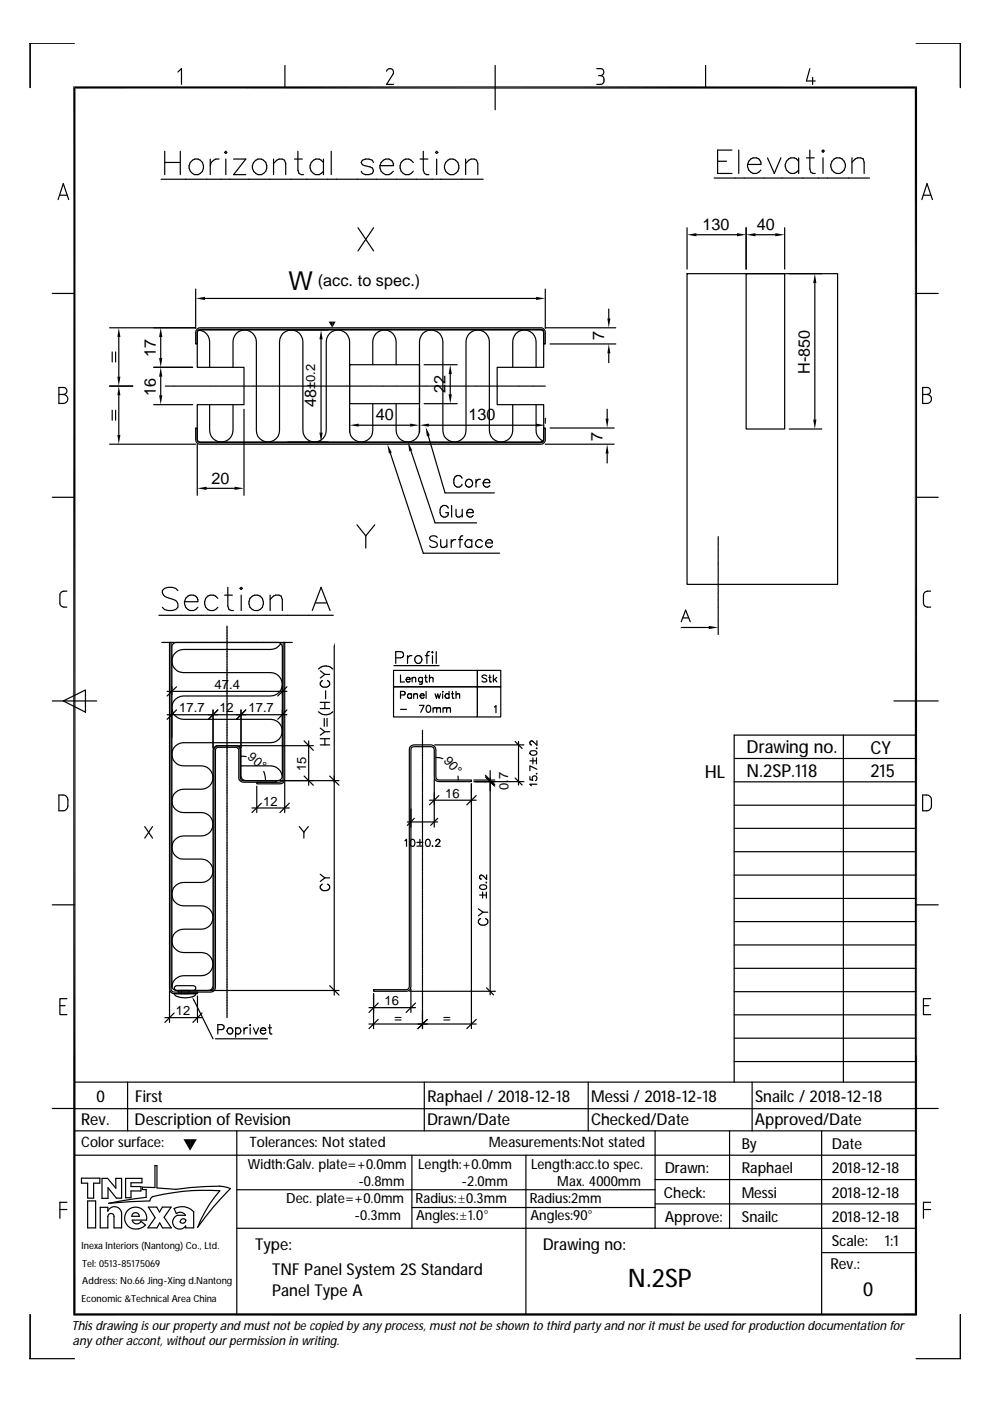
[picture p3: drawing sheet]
<svg xmlns="http://www.w3.org/2000/svg" width="210mm" height="297mm" viewBox="0 0 210 297" stroke-linecap="round" stroke-linejoin="round" font-family="sans-serif">
<g fill="none" stroke="#000" stroke-width=".25">
<path d="M6.3 9.2l.1 9.4v-9.4h9.4M37.7 15.3l.8-.8v3.4M60.4 13.9v4.7M82 15.1a.77 .77 0 0 1 1-.5 .77 .77 0 0 1 .4 1.1l-1.4 2.2h1.4M105 13.9v9.4M126.5 14.5h.8a.74 .74 0 0 1 .7 .8 .74 .74 0 0 1-.7 .7M126.9 16h.4M127.3 16a.95 .95 0 0 1 .8 1 .95 .95 0 0 1-.8 .9h-.8M149.6 13.9v4.7M171.7 14.5l-.7 2.7h1.8M172.3 16.4v1.5M194.2 9.2h9.4v9.4l.1-9.4"/>
<path d="M34.2 38h68.2M34.9 32.1v4.9M34.9 34.4h3.3M38.2 32.1v4.9M40.8 34a1.65 1.65 0 0 1 2.3 .8 1.65 1.65 0 0 1-1.1 2.2 1.67 1.67 0 0 1-1.8-1 1.67 1.67 0 0 1 .6-2zM44.6 33.7v3.3M46.4 33.7a1.64 1.64 0 0 0-1.8 1.4M47.9 32.1l.2 .2-.2 .2-.3-.2zM47.9 33.7v3.3M49.5 33.7h2.6l-2.6 3.3h2.6M53.8 34.4a1.59 1.59 0 0 1 2.2-.3 1.59 1.59 0 0 1 .3 2.2 1.59 1.59 0 0 1-2.2 .4 1.59 1.59 0 0 1-.3-2.3zM58 34.7l.7-.7 .5-.3h.7l.4 .3 .3 .7v2.3"/>
<path d="M58 33.7v3.3M62.4 33.7h1.7M63.2 32.1v4l.2 .7 .5 .2h.4M68.6 34.4a1.61 1.61 0 0 0-2.5-.1 1.61 1.61 0 0 0 .4 2.5 1.42 1.42 0 0 0 2.1-.5M68.6 33.7v3.3M70.2 32.1v4.9M79.2 34.4l-.2-.4-.8-.3h-.7l-.7 .3-.2 .4 .2 .5 2.2 .7 .2 .5-.2 .7-.8 .2h-.7l-.7-.2-.2-.5M80.6 35.1a1.57 1.57 0 0 0 .9 1.8 1.57 1.57 0 0 0 1.9-.6M81.3 34a1.3 1.3 0 0 1 1.4-.2 1.3 1.3 0 0 1 .7 1.3h-2.8l.2-.7zM87.6 34.4a1.59 1.59 0 0 0-2.2-.3 1.59 1.59 0 0 0-.4 2.2 1.47 1.47 0 0 0 2.6 0M89.1 33.7h1.6M89.7 32.1v4l.3 .7 .5 .2h.4"/>
<path d="M92.6 32.1l.2 .2-.2 .2-.3-.2zM92.6 33.7v3.3M94.5 34.4a1.59 1.59 0 0 1 2.2-.3 1.59 1.59 0 0 1 .4 2.2 1.59 1.59 0 0 1-2.3 .4 1.59 1.59 0 0 1-.3-2.3zM98.7 33.7v3.3M98.7 34.7l1.2-1h.7l.4 .3 .3 .7v2.3M151.4 37.7h33M152.1 34.2h2M155.2 31.8h-3.1v5h3.1M156.6 31.8v5M158.5 34.9a1.57 1.57 0 0 0 .9 1.7 1.57 1.57 0 0 0 1.9-.5M159.2 33.7a1.3 1.3 0 0 1 1.5-.1 1.3 1.3 0 0 1 .6 1.3h-2.8l.2-.7zM162.7 33.5l1.5 3.3 1.4-3.3"/>
<path d="M169.3 34.2a1.62 1.62 0 0 0-2.5-.2 1.62 1.62 0 0 0 .4 2.5 1.42 1.42 0 0 0 2.1-.4M169.3 33.5v3.3M171 33.5h1.6M171.7 31.8v4l.2 .7 .5 .3h.4M174.3 32l.2-.2 .3 .2-.3 .3zM174.5 33.5v3.3M176.9 33.7a1.65 1.65 0 0 1 2.3 1.2 1.65 1.65 0 0 1-1.9 1.9 1.75 1.75 0 0 1-.4-3.1zM180.6 34.4l.8-.7 .4-.2h.7l.5 .2 .2 .7v2.4M180.6 33.5v3.3M12.3 42.3l1.1-3.4 1.2 3.4M12.7 41.4h1.5M75.9 48.3l3.3 4.9"/>
<path d="M79.2 48.3l-3.3 4.9M145.7 58h31.9v65.9h-31.9zM145.7 48.3v8.8M147.7 49.8h8.6M158.2 58h8.2v33h-8.2zM158.2 48.3v8.8M160.2 49.8h4.2M166.4 48.3v8.8M167.3 58h6.9M195.5 42.3l1.1-3.4 1.1 3.4M195.7 41.4h1.7M11.1 62.2h4.7"/>
<path d="M23.2 69.5h18.3M23.8 74.6v2.1M24.5 74.6v2.1M25.2 71.4v8.5M32.6 77.9h8.3M34.1 71.4v4.5M34.1 79.9v3.9M41.5 61.3v8.3M41.8 69.8l.3-.3h.4h72.1a1.01 1.01 0 0 1 1 1v2.4h-.3v-2.4a.59 .59 0 0 0-.7-.7h-72.1a.65 .65 0 0 0-.7 .7v2.4h-.3v-2.4zM41.9 70.2l.4-.2h72.5l.4 .2 .1 .3v7.4h-9.9v7.9h9.9l-.1 7.7-.4 .2h-72.5l-.2-.1-.3-.4v-7.4h9.9v-7.9h-9.9zM42.2 70a2.47 2.47 0 0 1 2.2 2.5v5.4M43.5 63.3h70.2"/>
<path d="M49.4 77.9v-5.4a2.48 2.48 0 0 1 2.5-2.5 2.48 2.48 0 0 1 2.5 2.5v18.7a2.46 2.46 0 0 0 2.4 2.5 2.46 2.46 0 0 0 2.5-2.5v-18.7a2.48 2.48 0 0 1 2.4-2.5 2.48 2.48 0 0 1 2.5 2.5v18.7a2.48 2.48 0 0 0 2.5 2.5 2.48 2.48 0 0 0 2.5-2.5v-18.7a2.48 2.48 0 0 1 2.4-2.5 2.48 2.48 0 0 1 2.5 2.5v18.7a2.46 2.46 0 0 0 2.5 2.5 2.46 2.46 0 0 0 2.4-2.5v-5.6M61 70h8.6M68.1 72v19.7M74.1 77.3h14.8v8.3h-14.8zM79 77.3v-4.8a2.48 2.48 0 0 1 2.5-2.5 2.48 2.48 0 0 1 2.5 2.5v4.8M89.9 77.3h7M95.5 79.3v4.3M108.7 77.9v-5.4a2.48 2.48 0 0 1 2.5-2.5 2.48 2.48 0 0 1 2.5 2.5v5.4M115.6 61.3v8.3M115.6 69.5h15M116.6 72.9h14M129.1 65.5v2"/>
<path d="M129.1 74.9v2M172.8 60v29M194.2 62.2h4.7M12.5 82.2h.9a.74 .74 0 0 1 .8 .7 .74 .74 0 0 1-.8 .7 .95 .95 0 0 1 1 1 .95 .95 0 0 1-1 .9h-.9zM12.5 83.6h.9M23.2 81.9h5M23.2 94.2h18.3M23.8 87v2.1M24.5 87v2.1M25.2 83.8v8.4M32.6 85.8h8.3M35.1 81.9h.5"/>
<path d="M35.7 81.9h.2M36 81.9h.6M36.7 81.9h.2M37 81.9h.6M37.7 81.9h.1M38 81.9h.6M38.7 81.9h.1M38.9 81.9h.7M39.7 81.9h.1M40 81.9h.6M40.7 81.9h.1M40.9 81.9h.6"/>
<path d="M41.5 90.7h.3v2.5a.65 .65 0 0 0 .7 .6h72.1a.59 .59 0 0 0 .7-.6v-2.5h.3v2.5a.94 .94 0 0 1-1 1h-72.1a.94 .94 0 0 1-1-1zM41.7 81.9h.1M41.8 94.2v10.8M41.9 81.9h.6M42.7 81.9h.1M42.9 81.9h.6M43.6 81.9h.2M43.9 81.9h.6M44.4 85.8v5.4a2.48 2.48 0 0 0 2.5 2.5 2.48 2.48 0 0 0 2.5-2.5v-5.4M44.6 81.9h.1M44.9 81.9h.6M45.6 81.9h.2"/>
<path d="M45.9 81.9h.6M46.6 81.9h.1M46.9 81.9h.6M47.6 81.9h.1M47.8 81.9h.7M48.6 81.9h.1M48.9 81.9h.5M49.6 81.9h.1M49.8 81.9h.7M50.6 81.9h.1M50.8 81.9h.6M51.6 81.9h.1"/>
<path d="M51.7 86.8v18.2M51.8 81.9h.6M52.5 81.9h.2M52.8 81.9h.6M53.6 81.9h.1M53.8 81.9h.6M54.5 81.9h.2M54.8 81.9h.6M55.5 81.9h.1M55.8 81.9h.6M56.5 81.9h.1M56.8 81.9h.6"/>
<path d="M57.5 81.9h.1M57.7 81.9h.6M58.5 81.9h.1M58.7 81.9h.7M59.5 81.9h.1M59.7 81.9h.6M60.5 81.9h.1M60.7 81.9h.6M61 93.7h8.6M61.4 81.9h.2M61.7 81.9h.6M62.4 81.9h.2"/>
<path d="M62.7 81.9h.6M63.4 81.9h.1M63.7 81.9h.6M64.4 81.9h.1M64.6 81.9h.7M65.4 81.9h.1M65.7 81.9h.6M66.4 81.9h.1M66.6 81.9h.7M67.4 81.9h.1M67.6 81.9h.6M68.4 81.9h.1"/>
<path d="M68.6 81.9h.6M69.3 81.9h.2M69.6 81.9h.6M70.4 81.9h.1M70.6 81.9h.6M71.3 81.9h.2M71.6 81.9h.6M72.3 81.9h.1M72.6 81.9h.6M73.3 81.9h.1M73.5 81.9h.7M74.1 86.6v5"/>
<path d="M74.3 81.9h.1M74.5 81.9h.6M75.3 81.9h.1M75.5 81.9h.7M76.1 90.2h10.9M76.3 81.9h.1M76.5 81.9h.6M77.3 81.9h.1M77.5 81.9h.6M78.2 81.9h.2M78.5 81.9h.6M79.2 81.9h.2"/>
<path d="M79.5 81.9h.6M80.2 81.9h.1M80.5 81.9h.6M81.2 81.9h.1M81.4 81.9h.7M82.2 81.9h.1M82.5 81.9h.6M82.8 96.1l6.9 21.2h16.2M83.2 81.9h.1M83.4 81.9h.7M84 85.6v5.6a2.48 2.48 0 0 0 2.5 2.5 2.48 2.48 0 0 0 2.4-2.5v-18.7a2.48 2.48 0 0 1 2.5-2.5 2.48 2.48 0 0 1 2.5 2.5v18.7a2.46 2.46 0 0 0 2.5 2.5 2.46 2.46 0 0 0 2.4-2.5v-18.7a2.48 2.48 0 0 1 2.5-2.5 2.48 2.48 0 0 1 2.5 2.5v18.7a2.48 2.48 0 0 0 2.4 2.5 2.48 2.48 0 0 0 2.5-2.5v-5.4M84.2 81.9h.1"/>
<path d="M84.4 81.9h.6M85.2 81.9h.1M85.4 81.9h.6M86.1 81.9h.2M86.4 81.9h.6M87.1 95.6l5.1 15.3h8.8M87.2 81.9h.1M87.4 81.9h.6M88.1 81.9h.2M88.4 81.9h.6M88.9 86.6v5M89.1 81.9h.1"/>
<path d="M89.4 81.9h.6M89.9 85.6h7M90.1 81.9h.2M90.3 81.9h.7M90.8 92.4l3.6 12.1h10.4M90.9 90.2h22.8M91.1 81.9h.1M91.4 81.9h.5M92.1 81.9h.1M92.3 81.9h.7M93.1 81.9h.1M93.3 81.9h.6"/>
<path d="M94.1 81.9h.1M94.3 81.9h.6M95 81.9h.2M95.3 81.9h.6M96.1 81.9h.1M96.3 81.9h.6M97 81.9h.2M97.3 81.9h.6M98 81.9h.1M98.3 81.9h.6M99 81.9h.1M99.3 81.9h.6"/>
<path d="M100 81.9h.1M100.2 81.9h.7M101 81.9h.1M101.2 81.9h.7M102 81.9h.1M102.2 81.9h.6M103 81.9h.1M103.2 81.9h.6M104 81.9h.1M104.2 81.9h.6M104.9 81.9h.2M105.2 81.9h.6"/>
<path d="M105.9 81.9h.1M106.2 81.9h.6M106.9 81.9h.1M107.1 81.9h.7M107.9 81.9h.1M108.2 81.9h.6M108.9 81.9h.1M109.1 81.9h.7M109.9 81.9h.1M110.1 81.9h.6M110.9 81.9h.1M111.1 81.9h.6"/>
<path d="M111.8 81.9h.2M112.1 81.9h.6M112.9 81.9h.1M113.1 81.9h.6M113.7 85.8v5.4a2.37 2.37 0 0 0 1.5 2.3M113.8 81.9h.2M114.1 81.9h.6M114.8 81.9h.1M115.1 81.9h.5M115.6 88.7v1M115.6 94.2h14.6M116.6 90.7h13.6"/>
<path d="M128.7 86.8v2M128.7 96.2v2M167.3 91h6.9M195.6 82.2h1a.74 .74 0 0 1 .7 .7 .74 .74 0 0 1-.7 .7 .95 .95 0 0 1 .9 1 .95 .95 0 0 1-.9 .9h-1zM195.6 83.6h1M11.1 105.4h4.7M43.8 103.5h5.9M75.7 111.3l1.9 2.3M77.6 113.6v2.6M79.5 111.3l-1.9 2.3M92.7 113.9a.9 .9 0 0 0-.9-.3 .9 .9 0 0 0-.7 .6l.2 .3 .9 .4a.6 .6 0 0 1 .5 .4 .6 .6 0 0 1-.2 .6 1.1 1.1 0 0 1-1.4-.2M93.4 114.4l.2 1.5 .5 .2 .6-.5"/>
<path d="M94.7 114.4v1.7M95 107.8a.84 .84 0 0 0-1.2-.5 1.44 1.44 0 0 0 .2 2.3 .87 .87 0 0 0 1-.6v-.3h-.5M95.7 114.4v1.7M95.8 107.2v2.4M96.6 114.4a.79 .79 0 0 0-.9 .7M96.7 108l.1 1.5 .6 .1 .6-.4M97.2 114.4h.8M98 101.4a.89 .89 0 0 0-1.1-.6 .89 .89 0 0 0-.7 1 1.05 1.05 0 0 0 .2 1.1 1.05 1.05 0 0 0 1.2 .3l.4-.5M98 108v1.6M98.1 113.6l-.4 .1-.2 .4v2M98.9 108.7a.77 .77 0 0 0 .5 .9 .77 .77 0 0 0 .9-.3M99.3 108.1a.64 .64 0 0 1 .7-.1 .64 .64 0 0 1 .3 .7h-1.4z"/>
<path d="M100 114.8a.8 .8 0 0 0-1.1-.1 .8 .8 0 0 0 0 1.2 .8 .8 0 0 0 1.1-.2M100 114.4v1.7M100.9 101.6v1.7M101.9 101.6a.79 .79 0 0 0-1 .7M102.3 114.8a.8 .8 0 0 0-1.2-.1 .8 .8 0 0 0 0 1.2 .8 .8 0 0 0 1.2-.2M102.4 102.3a.77 .77 0 0 0 .5 .9 .77 .77 0 0 0 .9-.3M102.8 101.8a.64 .64 0 0 1 .7-.1 .64 .64 0 0 1 .3 .6h-1.4zM103 115.1a.8 .8 0 0 0 .4 .9 .8 .8 0 0 0 1-.3M103.3 114.5l.2-.1a.68 .68 0 0 1 .9 .7h-1.4zM152.3 113.8v.8M152.3 114.7v.1M152.3 115h.1"/>
<path d="M152.3 115.2v.6M152.3 115.9v.2M152.3 116.2v.1M152.3 116.4v.6M152.3 117.2v.1M152.3 117.4v.1M152.3 117.7v.6M152.3 118.4v.1M152.3 118.6v.2M152.3 118.9v.6M152.3 119.6v.1M152.3 119.9v.1"/>
<path d="M194.2 105.4h4.7M14.2 125.3a1.26 1.26 0 0 0-1.5 .5v2.1a.87 .87 0 0 0 .8 .8h.7M33.7 130.5h37M34.3 136.2h.2M34.5 136.2h.3M34.8 136.2h.9M35.8 136.2h.8M35.9 136.2h.4v73.5a.65 .65 0 0 0 .6 .6h5v.4h-5a1.01 1.01 0 0 1-1-1zM36.7 136.5l.7-.3h21.5a1.01 1.01 0 0 1 1 1v27.3a1.01 1.01 0 0 1-1 1h-6.8a1.01 1.01 0 0 1-1-1v-5.4a.94 .94 0 0 0-1-1h-3.9a1.01 1.01 0 0 0-1 1v49.9a1.01 1.01 0 0 1-1 1h-6.8a.94 .94 0 0 1-1-1v-71.8zM36.7 136.2h.2M37 136.2h.8M37.7 125.2a2.24 2.24 0 0 0-3.3 0 1.31 1.31 0 0 0 .9 1.4l1.5 .5a1.19 1.19 0 0 1 .9 .9 1.19 1.19 0 0 1-.4 1.2 2.39 2.39 0 0 1-2.9-.4"/>
<path d="M37.9 136.2h.9M38.9 136.2h.8M39.1 127.6a1.57 1.57 0 0 0 .9 1.7 1.57 1.57 0 0 0 2-.5M39.8 136.2h.2M39.8 126.4a1.3 1.3 0 0 1 1.5-.1 1.3 1.3 0 0 1 .7 1.3h-2.9l.3-.7zM40.1 136.2h.8M41 136.2h.9M42 136.2h.2M42.2 136.2h.6M42.9 136.2h.2M43.2 136.2h.8M44.1 136.2h.9"/>
<path d="M45 136.2h.3M45.3 136.2h.6M46 136.2h.2M46.2 126.9a1.54 1.54 0 0 0-1.9-.6 1.54 1.54 0 0 0-.9 1.7 1.51 1.51 0 0 0 1.1 1.4 1.51 1.51 0 0 0 1.7-.6M46.3 136.2h.8M47.2 136.2h.8M47.6 126.2h1.7M48.1 132.7v.4M48.1 133.2v2M48.1 135.3v.5M48.1 135.9h.1M48.1 136v.3"/>
<path d="M48.1 136.4v.1M48.1 136.6v.3M48.1 137h.1M48.1 137.1v2.6M48.1 139.8h.1M48.1 139.9v.3M48.1 136.2h.2M48.3 124.5v4l.3 .7 .9 .2M48.4 136.2h.9M49.4 136.2h.8M50.3 136.2h.8M50.9 124.7l.2-.2 .3 .2-.3 .3z"/>
<path d="M51.1 126.2v3.2M51.2 136.2h.2M51.5 136.2h.9M52.5 136.2h.8M53 126.9a1.59 1.59 0 0 1 2.3-.3 1.59 1.59 0 0 1 0 2.4 1.59 1.59 0 0 1-2.3-.2l-.2-.8zM53.4 136.2h.2M53.7 136.2h.5M54.3 136.2h.2M54.6 136.2h.9M55.5 136.2h.9M56.5 136.2h.2M56.8 136.2h.5"/>
<path d="M57.3 127.1l.7-.7 .4-.2h.7l.5 .2 .3 .7v2.3M57.3 126.2v3.2M57.4 136.2h.2M57.7 136.2h.8M58.6 136.2h.9M59.5 136.6a2.4 2.4 0 0 1-2.1 1.1h-18.5a2.46 2.46 0 0 0-2.5 2.5 2.46 2.46 0 0 0 2.5 2.4h18.5a2.48 2.48 0 0 1 2.5 2.5 2.48 2.48 0 0 1-2.5 2.5h-18.5a2.48 2.48 0 0 0-2.5 2.4 2.48 2.48 0 0 0 2.5 2.5h18.5a2.48 2.48 0 0 1 2.5 2.5 2.48 2.48 0 0 1-2.5 2.5h-18.5a2.46 2.46 0 0 0-2.5 2.4 2.46 2.46 0 0 0 2.5 2.5h3.8a2.48 2.48 0 0 1 2.5 2.5 2.48 2.48 0 0 1-2.5 2.4h-3.8a2.48 2.48 0 0 0-2.5 2.5 2.48 2.48 0 0 0 2.5 2.5h3.8a2.48 2.48 0 0 1 2.5 2.5 2.48 2.48 0 0 1-2.5 2.4h-3.8a2.46 2.46 0 0 0-2.5 2.5 2.46 2.46 0 0 0 2.5 2.4h3.8a2.48 2.48 0 0 1 2.5 2.5 2.48 2.48 0 0 1-2.5 2.5h-3.8a2.48 2.48 0 0 0-2.5 2.5 2.48 2.48 0 0 0 2.5 2.5h3.8a2.48 2.48 0 0 1 2.5 2.4 2.48 2.48 0 0 1-2.5 2.5h-3.8a2.48 2.48 0 0 0-2.5 2.5 2.48 2.48 0 0 0 2.5 2.5h3.8a2.46 2.46 0 0 1 2.5 2.4 2.46 2.46 0 0 1-2.5 2.5h-3.8a2.46 2.46 0 0 0-2.5 2.3M59.6 136.2h.2M59.9 136.2h.8M60 136.2h.4v29a.94 .94 0 0 1-1 1h-5v-.4h5a.65 .65 0 0 0 .6-.6zM60.8 136.2h.8M61.7 136.2h.3M66.2 129.4l1.9-4.9 1.9 4.9"/>
<path d="M66.9 127.8h2.4M70.9 137.2v73.8M83.9 139.5h1.1a.67 .67 0 0 0 .6-.5 .67 .67 0 0 0-.3-.7l-1.4-.1v2.5M86.4 139v1.7M87.3 139a.79 .79 0 0 0-.9 .7M90.2 139h.8M91.1 138.2l-.5 .1-.1 .4v2M91.6 138.3l.1-.1 .1 .1-.1 .1zM91.7 139v1.7M92.5 138.2v2.5M144.4 133h5.9M144.4 131.8l1-2.4 .9 2.4"/>
<path d="M144.8 131h1.2M152.3 120.1v.7M152.3 120.9v.1M152.3 121.1v.1M152.3 121.4v.6M152.3 122.1v.1M152.3 122.4v.1M152.3 122.6v.6M152.3 123.3v.2M152.3 123.6v.1M152.3 123.9v.5M152.3 124.6v.1"/>
<path d="M152.3 124.8v.2M152.3 125.1v.6M152.3 125.8v.1M152.3 126.1v.1M152.3 126.3v.6M152.3 127.1v.1M152.3 127.3v.1M152.3 127.5v.7M152.3 128.3v.1M152.3 128.6v.1M152.3 128.8v.6M152.3 129.5v.2"/>
<path d="M152.3 129.8v.1M152.3 130v.6M152.3 130.8v.1M152.3 131v.1M152.3 131.3v.6M152.3 132v.1M152.3 132.2v.2M152.3 132.5v.6M152.3 133.3h.1M152.3 133.5v.1M152.3 133.7v.8M197.3 125.3a1.26 1.26 0 0 0-1.4 .5l-.1 2.1a.87 .87 0 0 0 .8 .8h.7"/>
<path d="M11.1 148.6h9.4M13.4 148.6l4.7-2.3v4.7zM35.4 146.6h25.4M35.4 151.5h25.4M36.4 145.6v1.7M36.4 150.5v5.8M37.4 150.5l-2 2M37.4 145.6l-2 2M45.2 150.5v8.1M45.6 158.4l.7-.3h3.7a1.01 1.01 0 0 1 1 1v5.8a.59 .59 0 0 0 .6 .6h6.9v.3h-6.9a1.01 1.01 0 0 1-1-.9v-6.1l-.6-.4h-3.7a.65 .65 0 0 0-.6 .7v50.3a1.01 1.01 0 0 1-1 .9h-6.9v-.3h6.9l.4-.2 .2-.4v-50.3zM46.2 150.5l-2 2M48.1 140.3v.1"/>
<path d="M48.1 140.4v.4M48.1 140.9h.1M48.1 141v.5M48.1 141.5v2.1M48.1 143.7v.4M48.1 144.2v.1M48.1 144.3v.4M48.1 144.8h.1M48.1 144.9v.3M48.1 145.3v.1M48.1 145.4v2.6M48.1 148.1v.1"/>
<path d="M48.1 148.2v.4M48.1 148.7h.1M48.1 148.8v.3M48.1 149.2v.1M48.1 149.3v.5M48.1 149.9v2M48.1 152v.5M48.1 152.6h.1M48.1 152.7v.3M48.1 153.1h.1M48.1 153.2v.5M48.1 153.8v2"/>
<path d="M48.1 155.9v.5M48.1 156.4v.1M48.1 156.6v.3M48.1 157h.1M48.1 157.1v.4M48.1 157.6h.1M48.1 157.7v2.6M50.6 158.1h15.8M51.1 150.5v8.1M52.1 150.5l-2 2M59.9 145.6v1.7M59.9 150.5v5.5"/>
<path d="M60.8 145.6l-1.9 2M60.8 150.5l-1.9 2M64.5 157.1l1.9 2M65.4 157.1v9.4M67.5 150.9a2.13 2.13 0 0 0 3.1 0M67.5 141.8a2.13 2.13 0 0 1 3.1 0M67.9 157.9h2M67.9 156.6h2M67.9 154.4l1 .7M67.9 150.2h2M67.9 148.9h2M67.9 142.2l1 .8"/>
<path d="M68.4 144.3a.72 .72 0 0 0-.5 .8 .72 .72 0 0 0 .8 .6 .86 .86 0 0 0 .9-.2 .86 .86 0 0 0 .2-.9l-.4-.3M68.7 152.3v1.7M68.9 148.9v1.3M68.9 156.6v1.3M68.9 155.1l-1 .8M68.9 155.1h1M68.9 143l-1 .7M68.9 143h1M69 146.5v1.7M69.3 152.3v1.7M83.4 145.6h17.8v6.4h-17.8zM83.4 142.1h17.8v3.5h-17.8z"/>
<path d="M83.5 141.1h9.6M84.9 143.1v1.5h.9M84.9 147.3h.9l.1-.2-.1-.4-.9-.1v1.5M84.9 150.4h1.3M86.1 144v.2a.45 .45 0 0 0 .3 .4 .45 .45 0 0 0 .6-.2M86.3 143.7h.5l.2 .3h-.9zM87 158.2l.8-.3h3.6a1.01 1.01 0 0 1 1 1v5.8a.65 .65 0 0 0 .6 .7h6.9v.3h-6.9a.94 .94 0 0 1-.9-1v-5.8a.65 .65 0 0 0-.7-.6h-3.6a.59 .59 0 0 0-.7 .6v50.3a.94 .94 0 0 1-1 1h-6.9v-.4h6.9a.65 .65 0 0 0 .7-.6v-50.3zM87.2 147.1v1M87.2 147.3a.47 .47 0 0 0-.6-.1 .47 .47 0 0 0 0 .7 .47 .47 0 0 0 .6 0M87.4 143.9l.3-.3 .4 .1v.9M87.4 143.6v1M87.7 147.3l.2-.2a.38 .38 0 0 1 .6 .2v.8"/>
<path d="M87.7 147.1v1M88.9 149.5h1l-.7 1.5M89.1 147.5l.1 .4a.43 .43 0 0 0 .7 0M89.3 147.1h.5l.1 .4h-.8zM89.6 143.6l-.1 1.4-.2 .1-.4-.1M89.6 154.8v.5M89.6 155.3v.5M89.6 155.9h.1M89.6 156v.4M89.6 156.4v.1M89.6 156.6v.3M89.6 157h.1"/>
<path d="M89.6 157.1v2.6M89.6 159.8h.1M89.6 159.9v.4M89.6 143.8a.47 .47 0 0 0-.7 0 .47 .47 0 0 0 0 .7 .47 .47 0 0 0 .7-.1M90 143.6h.6M90.3 143.1v1.2v.3h.3M90.3 146.6v1.5M90.6 149.6a.48 .48 0 0 1 .7 .2v.4a.61 .61 0 0 1-.5 .8 .93 .93 0 0 1-.2-1.4zM91.1 143.9l.3-.3 .3 .1 .1 .9M91.1 143.1v1.5M91.8 150.1v.9M91.8 150.3l.4-.2h.3l.1 .2"/>
<path d="M92.2 157.9h18.9M92.2 147.1l.3 1 .3-1 .3 1 .3-1M92.6 150.3v.7M92.6 150.3l.2-.2a.38 .38 0 0 1 .6 .2v.7M93.9 146.6v.1zM93.9 147.1v1M93.9 150.3l.4-.2h.4v.2M93.9 150.1v.9M94.7 150.3v.7M94.7 150.3l.2-.2a.38 .38 0 0 1 .6 .2v.7M95.2 147.3a.47 .47 0 0 0-.7-.1 .47 .47 0 0 0 0 .7 .47 .47 0 0 0 .7 0M95.2 146.6v1.5"/>
<path d="M95.7 147.1h.5M95.9 146.6l.1 1.4 .3 .1M96.7 146.6v1.5M96.7 147.3l.3-.2h.4l.1 1M101.2 145.6h5v6.4h-5zM101.2 142.1h5v3.5h-5zM103.2 143.3l-.4-.2-.6 .2 .1 .3 .8 .4 .1 .4-.4 .2h-.4l-.2-.2M103.6 143.6h.5M103.8 143.1l.1 1.5h.3M104.6 143.1v1.5M104.8 149.9l.4-.3v1.5M104.9 144l.5 .6"/>
<path d="M105.3 143.6l-.7 .7M109.2 157.2l1.5 1.5M109.9 157.2v9.2M112.4 159.4l.6-.2a.61 .61 0 0 1 .8 .5 .8 .8 0 0 1-.7 .4 .8 .8 0 0 1-.7-.5zM113.7 158.6l.1 .1h-.1M113.8 157v1l-1-.9-.4 .3 .1 .5h.2M178.8 155.9v73.5M189.5 148.6h9.4M194.2 155.9h-38.5v73.5M12.5 168.6h.8a1.09 1.09 0 0 1 1.1 1v1.3a1.09 1.09 0 0 1-1.1 1h-.8zM30.7 175.2l1.6 2.5M32.3 175.2l-1.6 2.5"/>
<path d="M48.1 160.3v.1M48.1 160.5v.3M48.1 160.9h.1M48.1 161v.4M48.1 161.4v.1M48.1 161.6v.4M48.1 162.1v2.1M48.1 164.2v.5M48.1 164.8h.1M48.1 164.9v.4M48.1 165.3v.1M48.1 165.5v.3"/>
<path d="M48.1 165.9h.1M48.1 166v2.6M48.1 168.7h.1M48.1 168.8v.3M48.1 169.2v.1M48.1 169.4v.3M48.1 169.8h.1M48.1 169.9v.5M48.1 170.5v2M48.1 172.6v.4M48.1 173.1v.1M48.1 173.3v.3"/>
<path d="M48.1 173.7h.1M48.1 173.8v.5M48.1 174.4v2M48.1 176.5v.4M48.1 177v.1M48.1 177.2v.3M48.1 177.6h.1M48.1 177.7v.3M48.1 178.1v.1M48.1 178.3v2.5M51.1 160.3l1.1 .1M51.1 162.4h6.3a2.56 2.56 0 0 1 2.5 2.2"/>
<path d="M53.4 171.3h7.9M54.4 166.7v5.6M55.4 170.3l-2 2M55.9 163.6l.4 1.9M59.4 165.5h12.5M60.4 165.7v6.6M61.3 170.3l-1.9 2M63.5 175.2l.9 1.2M64.4 176.4v1.3M64.5 164.5l1.9 2M65.4 175.2l-1 1.2M69.9 164.5l2 2"/>
<path d="M85.9 178.3l.3-.3v1.4M86.4 174.3h6.4M87.1 171.5v3.9M87.2 178a.47 .47 0 0 1 .7 .3l.1 .5-.2 .6h-.6l-.2-.6zM87.8 173.5l-1.4 1.5M88.4 178.6h1.3M88.4 179.4h1.3M89 178v1.2M89.6 160.3v.1M89.6 160.5v.3M89.6 160.9h.1M89.6 161v.5"/>
<path d="M89.6 161.6v2M89.6 163.7v.5M89.6 164.2v.1M89.6 164.4v.3M89.6 164.8h.1M89.6 164.9v.4M89.6 165.3v.1M89.6 165.5v2.5M89.6 168.1v.1M89.6 168.3v.3M89.6 168.7h.1M89.6 168.8v.3"/>
<path d="M89.6 169.2v.1M89.6 169.4v.4M89.6 169.9v2M89.6 172v.5M89.6 172.6h.1M89.6 172.7v.3M89.6 173.1v.1M89.6 173.3v.4M89.6 173.8v2M89.6 175.9v.5M89.6 176.5h.1M89.6 176.6v.3"/>
<path d="M89.6 177v.1M89.6 177.2v.3M89.6 177.6h.1M89.6 177.7v2.6M90.4 178a.47 .47 0 0 1 .7 .3l.1 .5-.2 .6h-.6l-.2-.6zM91.1 169.7h9.9M91.7 179.3l.1 .1M92.1 165.2v10.2M92.4 160.6l1.5 .3M92.4 178.3l.1-.3a.44 .44 0 0 1 .7 .1 .44 .44 0 0 1-.2 .7l-.7 .6h1M92.8 173.5l-1.5 1.5M93 168.7l-1.9 1.9"/>
<path d="M97.1 164.5l.1 .9M99.9 166.2v51.9M100.5 165.7h10.6M100.5 165.4h4.4M101 168.7l-2 1.9M102.9 164.7l2 2M102.9 164.4l2 2M103.9 163.4v47.5M109.2 165l1.5 1.4M112.4 164.7v.6l.6 .1a.53 .53 0 0 1 0-.8 .53 .53 0 0 1 .8 .1 .53 .53 0 0 1-.3 .8M112.4 161.3h1.2M113 160.7v1.3"/>
<path d="M113.7 163.9l.1 .1h-.1M113.7 160.7v1.3M113.8 163.1l-1.4-.7v1M113.8 166.3h-1.4l.2 .3M155.7 160.8h38.5M155.7 165.8h38.5M155.7 170.7h38.5M155.7 175.6h38.5M195.6 168.6h.9a1.01 1.01 0 0 1 1 1v1.3a1.01 1.01 0 0 1-1 1h-.9zM11.1 191.8h4.7M48.1 180.9v.5M48.1 181.5h.1"/>
<path d="M48.1 181.6v.3M48.1 182v.1M48.1 182.1v.5M48.1 182.7v2M48.1 184.8v.5M48.1 185.4h.1M48.1 185.5v.3M48.1 185.9v.1M48.1 186v.4M48.1 186.5h.1M48.1 186.6v2.6M48.1 189.3h.1"/>
<path d="M48.1 189.4v.3M48.1 189.8v.1M48.1 189.9v.4M48.1 190.4h.1M48.1 190.5v.5M48.1 191v2.1M48.1 193.2v.4M48.1 193.7h.1M48.1 193.8v.4M48.1 194.3h.1M48.1 194.4v.3M48.1 194.8h.1"/>
<path d="M48.1 194.9v2.6M48.1 197.6h.1M48.1 197.7v.4M48.1 198.1v.1M48.1 198.3v.3M48.1 198.7h.1M48.1 198.8v.5M48.1 199.4v2M67.9 185.4l1 .7M68.4 187.4a.72 .72 0 0 0-.5 .9 .72 .72 0 0 0 .8 .5 .86 .86 0 0 0 .9-.1 .86 .86 0 0 0 .2-1l-.4-.3M68.9 186.1l-1 .8M68.9 186.1h1"/>
<path d="M89.6 180.4h.1M89.6 180.5v.3M89.6 180.9v.1M89.6 181v.4M89.6 181.5h.1M89.6 181.6v.5M89.6 182.1v2.1M89.6 184.3v.4M89.6 184.8v.1M89.6 184.9v.4M89.6 185.4h.1M89.6 185.5v.3"/>
<path d="M89.6 185.9v.1M89.6 186v2.6M89.6 188.7v.1M89.6 188.8v.4M89.6 189.3h.1M89.6 189.4v.3M89.6 189.8v.1M89.6 189.9v.5M89.6 190.5v2M89.6 192.6v.5M89.6 193.2h.1M89.6 193.3v.3"/>
<path d="M89.6 193.7h.1M89.6 193.8v.5M89.6 194.4v2.6M89.6 197v.1M89.6 197.2v.3M89.6 197.6h.1M89.6 197.7v.4M89.6 198.1v.1M89.6 198.3v.4M89.6 198.8v2.1M101.4 192.7l1 .7M101.7 189.8h1.3"/>
<path d="M101.8 187.8l.2-.2h.9l.2 .2 .1 .4a.8 .8 0 0 1-.8 .4 .8 .8 0 0 1-.7-.6zM101.9 194.8a.72 .72 0 0 0-.5 .8 .72 .72 0 0 0 .8 .6 .88 .88 0 0 0 .9-.2 .88 .88 0 0 0 .2-1l-.3-.2M102.3 189.1v1.3M102.4 193.4l-1 .8M102.4 193.4h1M103.1 189.1v1.3M103.1 187v.2l-.1-.1M103.2 185.5v1l-.7-.8-.5-.2-.3 .3v.3l.4 .3M155.7 180.6h38.5M155.7 185.5h38.5M155.7 190.5h38.5M155.7 195.4h38.5"/>
<path d="M194.2 191.8h4.7M12.7 213.2h1.1M14.2 211.7h-1.5v3.4h1.5M35 215.8h7.8M35.9 210.2v6.6M36.9 214.8l-1.9 2M37 210.7h4.5v.1a1.55 1.55 0 0 1-1.3 .7 4.1 4.1 0 0 1-3.1-.5zM37 209.2l.5-.2h3.5a.51 .51 0 0 1 .5 .5 .51 .51 0 0 1-.5 .5h-3.5a.51 .51 0 0 1-.5-.8zM38.4 210h1.6v.7h-1.6zM41.2 212.2l4 8M41.9 211.2v5.6M42.8 214.8l-1.9 2"/>
<path d="M44.7 210h27.2M46.2 218.3h.8a.53 .53 0 0 0 .5-.5 .53 .53 0 0 0-.5-.6h-.8v2M48.1 201.5v.5M48.1 202v.1M48.1 202.2v.3M48.1 202.6h.1M48.1 202.7v.5M48.1 203.3v2M48.1 205.4v.5M48.1 205.9v.1M48.1 206.1v.3M48.1 206.5h.1"/>
<path d="M48.1 206.6v.4M48.1 207v.1M48.1 207.2v2.5M48.1 209.8v.1M48.1 210v.3M48.1 210.4h.1M48.1 210.5v.3M48.1 210.9v.1M48.1 211.1v.4M48.1 211.6v2M48.1 213.7v.5M48.1 214.3h.1"/>
<path d="M48.1 214.4v.3M48.1 214.8v.1M48.1 215v.3M48.1 215.4h.1M48.1 215.5v.3M50 218.2a.61 .61 0 0 1 .9-.1 .61 .61 0 0 1 0 .9 .61 .61 0 0 1-.9-.1M50 217.9v2M51.7 217.9v1.3M52.5 217.9a.64 .64 0 0 0-.8 .6M53 217.2v.3zM53 217.9v1.3M53.7 217.9l.6 1.3 .5-1.3"/>
<path d="M55.2 218.5a.63 .63 0 0 0 .4 .7 .63 .63 0 0 0 .7-.3M55.3 218.2a.55 .55 0 0 1 .6-.3 .55 .55 0 0 1 .4 .6h-1.1zM56.9 217.9h.7M57.2 217.2v1.6l.1 .3 .4 .1M69.9 209l2 2M78.2 217.1h22.8M78.2 213.6h9.9M79.2 210.7v7.4M80.2 216.1l-2 2M80.2 212.7l-2 2M86.9 210.2h18.1M87.1 209.7v5"/>
<path d="M88.1 212.7l-2 2M89.6 200.9v.5M89.6 201.5h.1M89.6 201.6v.4M89.6 202v.1M89.6 202.2v.4M89.6 202.7v2.1M89.6 204.8v.5M89.6 205.4h.1M89.6 205.5v.4M89.6 205.9v.1M89.6 206.1v.3"/>
<path d="M89.6 206.5h.1M89.6 206.6v2.6M89.6 209.3h.1M89.6 209.4v.3M89.6 209.8v.1M89.6 210v.3M89.6 210.4h.1M89.6 210.5v.5M89.6 211.1v2M89.6 213.2v.4M89.6 213.7v.1M89.6 213.9v4.2"/>
<path d="M90.6 216.1l-2 2M101 216.1l-2 2M103.2 209.5l1.4 1.4M155.7 200.3h38.5M155.7 205.3h38.5M155.7 210.3h38.5M155.7 215.2h38.5M195.8 213.2h1.1M197.3 211.7h-1.5v3.4h1.5M11.1 235h4.7M15.8 223.8v54.9h178.4v-54.9M15.8 239.8h178.4"/>
<path d="M15.8 229.4h178.4M15.8 235.1h178.4M27.1 229.4v10.4M45.7 220.2h11M50.2 239.8v38.9M90 229.4v10.4M124.7 229.4v10.4M138.9 239.8v20.6M154.7 239.8v20.6M155.7 220.1h38.5M155.7 225.1h38.5M159.5 229.4v10.4"/>
<path d="M174.2 239.8v38.9M194.2 235h4.7M12.7 256.4h1.5M14.2 254.9h-1.5v3.4M15.8 244.9h178.4M17.3 249.8h3.9v1.1h-1.3v3.1h-1.3v-3.1h-1.3zM18.6 254.6h1.7v5.7h-1.7zM21.3 256h1.6v.8a1.53 1.53 0 0 1 1.5-.9 1.53 1.53 0 0 1 1.4 1.2v3.2h-1.6v-2.4a.66 .66 0 0 0-.7-.6 .66 .66 0 0 0-.6 .6v2.4h-1.6zM21.6 249.8h1.2l1.8 2.1v-2.1h1.2v4.2h-1.1l-1.8-2.2v2.3h-1.3zM23 255.1l8-1.2v-1.7h-.8v-.5l2.7 .1v-4.7h.4v4.8l4 .3a52.9 52.9 0 0 1 10.1-.6l1.5 .4a60.7 60.7 0 0 0-7 8.2 26.6 26.6 0 0 1 4.7-7.7l-1.9-.1a45.6 45.6 0 0 0-12.3 1.3l-.3 .2-.4 .7zM26.6 249.8h3.5v1h-2.3v.8h2.1v.9h-2.1v1.4h-1.2zM27.1 256.7a2.35 2.35 0 0 1 2.7-.5 2.35 2.35 0 0 1 1.3 2.5h-3.1a.99 .99 0 0 0 .9 .8 .99 .99 0 0 0 1-.6l1 .8a2.48 2.48 0 0 1-3 .7 2.48 2.48 0 0 1-1.4-2.7z"/>
<path d="M28.2 257.2a.83 .83 0 0 1 1.3 .7h-1.6zM31.5 255.9h1.7l.6 1.1 .6-1.1h1.9l-1.5 2.2 1.5 2.2h-1.8l-.6-1-.6 1h-1.9l1.5-2.1zM36.9 256.2a3.4 3.4 0 0 1 4.2 .7v3.4h-1.7v-.4a1.51 1.51 0 0 1-2.5 .1 1.51 1.51 0 0 1 .7-2.3h1.7a1.33 1.33 0 0 0-1.9-.4zM38.5 258.5l.3-.1 .6 .3a.68 .68 0 0 1-.5 .6 .68 .68 0 0 1-.7-.2zM50.2 252.3h88.7M87.3 244.9v15.5M87.3 256h51.6M111.5 244.9v33.8M138.9 250.1h55.3M138.9 255.3h55.3M195.8 256.4h1.5M197.3 254.9h-1.5v3.4"/>
<path d="M50.2 260.4h144M174.2 265.6h20M6.3 288.1l.1-9.4v9.4h9.4M194.2 288.1h9.4v-9.4l.1 9.4"/>
<circle cx="99.4" cy="102.5" r=".81"/>
<circle cx="88.6" cy="139.8" r=".81"/>
<circle cx="48.8" cy="218.6" r=".64"/>
</g>
<g fill="#000">
<path d="M15.5 18.3l.5 .5v259.7zM15.5 18.3l.5 260.2-.5 .4zM16 18.8l178.4-.5-.4 .5zM15.5 18.3h178.9l-178.4 .5zM145.7 49.8l2-.4v.7zM156.3 49.4l1.9 .4-1.9 .3zM158.2 49.8l2-.4v.7zM164.4 49.4l2 .4-2 .3zM24.9 79.9h.6l-.3 2zM25.2 69.5l.3 1.9h-.6zM33.7 75.9h.7l-.3 2zM34.1 69.5l.3 1.9h-.7z"/>
<path d="M34.1 77.9l.3 2h-.7zM41.5 63.3l2-.4v.7zM68.1 70l.3 2h-.7zM69.7 68.2h.7v1.3zM70.4 68.2h.8l-.8 1.3zM95.5 77.3l.3 2h-.7zM113.7 62.9l1.9 .4-1.9 .3zM128.8 67.5h.6l-.3 2zM129.1 72.9l.3 2h-.6zM172.8 58l.3 2h-.7zM24.9 92.2h.6l-.3 2zM25.2 81.9l.3 1.9h-.6z"/>
<path d="M33.7 83.8h.7l-.3 2zM67.7 91.7h.7l-.3 2zM74.1 90.2l2-.4v.7zM82.1 94.2l1 1.8-.6 .2zM86.5 93.7l.9 1.8-.6 .2zM87 89.8l1.9 .4-1.9 .3zM90.3 90.5l.8 1.8-.6 .2zM88.9 90.2l2-.4v.7zM95.1 83.6h.7l-.3 2zM113.7 89.8l1.9 .4-1.9 .3zM128.4 88.8h.6l-.3 1.9zM128.7 94.2l.3 2h-.6z"/>
<path d="M172.4 89h.7l-.3 2zM41.8 103.5l2-.3v.7zM49.7 103.2l2 .3-2 .4zM70.9 136.2l.1 1h-.3zM150.3 132.7l2 .3-2 .4zM40.7 211.3l.6 .8-.3 .2zM38.9 241.5h1.4v2.5zM40.3 241.5h1.4l-1.4 2.5zM16 278.5h178l-178.5 .4zM15.5 278.9l178.5-.4 .4 .4zM194 18.8l.4 260.1-.4-.4zM194.4 18.3v260.6l-.4-260.1z"/>
</g>
<text font-size="5.5" x="61.2" y="61.5">W</text>
<text font-size="5.4" x="133.1" y="272.9">N.2SP</text>
<text font-size="4.1" x="183" y="274.8">0</text>
<g font-size="3.8">
<text x="158.3" y="159.6">Drawing no.</text>
<text x="184.5" y="159.8">CY</text>
<text x="149.4" y="165">HL</text>
<text x="158.3" y="164.7">N.2SP.118</text>
<text x="184.5" y="164.8">215</text>
</g>
<g font-size="3.5">
<text x="20.5" y="233.7">0</text>
<text x="28.7" y="233.7">First</text>
<text x="90.6" y="233.7">Raphael /2018-12-18</text>
<text x="125.3" y="233.7">Messi /2018-12-18</text>
<text x="160.1" y="233.7">Snailc /2018-12-18</text>
<text x="17.2" y="238.4">Rev.</text>
<text x="28.5" y="238.4">Description of Revision</text>
<text x="90.6" y="238.4">Drawn/Date</text>
<text x="125.3" y="238.4">Checked/Date</text>
<text x="160.1" y="238.4">Approved/Date</text>
<text x="54.1" y="265">Type:</text>
<text x="115.1" y="265">Drawing no:</text>
<text x="57.7" y="270.3">TNF Panel System 2S Standard</text>
<text x="57.7" y="274.8">Panel Type A</text>
</g>
<g font-size="3.4">
<text x="149" y="48.8">130</text>
<text x="160.4" y="48.8">40</text>
<text x="67.4" y="60.7">(acc. to spec.)</text>
<text x="33.1" y="75.7" transform="rotate(-90 33.1 75.7)">17</text>
<text x="128.1" y="72.2" transform="rotate(-90 128.1 72.2)">7</text>
<text x="33" y="83.9" transform="rotate(-90 33 83.9)">16</text>
<text x="94.4" y="83.3" transform="rotate(-90 94.4 83.3)">22</text>
<text x="171.7" y="79.3" transform="rotate(-90 171.7 79.3)">H-850</text>
<text x="67.1" y="86.4" transform="rotate(-90 67.1 86.4)">48</text>
<text x="79.7" y="89.1">40</text>
<text x="99.3" y="89.1">130</text>
<text x="127.7" y="93.4" transform="rotate(-90 127.7 93.4)">7</text>
<text x="44.9" y="102.5">20</text>
</g>
<g font-size="3.2">
<text x="157.3" y="243.6">By</text>
<text x="176.4" y="243.6">Date</text>
<text x="140.9" y="248.7">Drawn:</text>
<text x="157.3" y="248.7">Raphael</text>
<text x="176.4" y="248.7">2018-12-18</text>
<text x="140.8" y="253.9">Check:</text>
<text x="157.3" y="253.9">Messi</text>
<text x="176.4" y="253.9">2018-12-18</text>
<text x="140.9" y="259.1">Approve:</text>
<text x="157.3" y="259.1">Snailc</text>
<text x="176.4" y="259.1">2018-12-18</text>
<text x="176.1" y="269.1">Rev.:</text>
<text x="176.4" y="264.2">Scale:</text>
<text x="187.6" y="264.2">1:1</text>
</g>
<g font-size="3">
<text x="17.2" y="243.3">Color surface:</text>
<text x="52.9" y="243.3">Tolerances: Notstated</text>
<text x="103.6" y="243.3">Measurements:Notstated</text>
<text x="52.6" y="247.9">Width:Galv. plate=+0.0mm</text>
<text x="76" y="251.4">-0.8mm</text>
<text x="88.7" y="247.9">Length:+0.0mm</text>
<text x="97.9" y="251.4">-2.0mm</text>
<text x="112.6" y="247.9">Length:acc.to spec.</text>
<text x="118.1" y="251.4">Max. 4000mm</text>
<text x="60.7" y="255">Dec. plate=+0.0mm</text>
<text x="88.1" y="255">Radius:±0.3mm</text>
<text x="112.3" y="255">Radius:2mm</text>
<text x="75.2" y="258.6">-0.3mm</text>
<text x="88.2" y="258.6">Angles:±1.0°</text>
<text x="112.5" y="258.6">Angles:90°</text>
</g>
<g font-size="2.8">
<text x="66.8" y="82.5" transform="rotate(-90 66.8 82.5)">±0.2</text>
<text x="45.5" y="146.1">47.4</text>
<text x="38" y="151">17.7</text>
<text x="46.5" y="151">12</text>
<text x="52.7" y="151">17.7</text>
<text x="52.4" y="160.8" transform="rotate(40 52.4 160.8)">90°</text>
<text x="93.9" y="161.3" transform="rotate(49 93.9 161.3)">90°</text>
<text x="64.9" y="163.4" transform="rotate(-90 64.9 163.4)">15</text>
<text x="107.8" y="167.5" transform="rotate(-90 107.8 167.5)">0.7</text>
<text x="55.8" y="170.8">12</text>
<text x="94.4" y="169.1">16</text>
<text x="37.3" y="215.3">12</text>
<text x="81.5" y="213.1">16</text>
<text x="83.6" y="216.6">=</text>
<text x="94" y="216.6">=</text>
</g>
<g font-size="2.7">
<text x="15.2" y="282">Thisdrawing isour property and mustnotbe copied by any process, mustnotbe shown to third party and nor itmustbe used for production documentation for</text>
<text x="15.4" y="285.2">any other accont, withoutour permission in writing.</text>
</g>
<g font-size="2.1">
<text x="17.3" y="264.8">Inexa Interiors(Nantong) Co., Ltd.</text>
<text x="17.4" y="268.5">Tel: 0513-85175069</text>
<text x="17.4" y="272.3">Address: No.66Jing-Xing d.Nantong</text>
<text x="17.3" y="276">Economic&amp;Technical Area China</text>
</g>
</svg>
